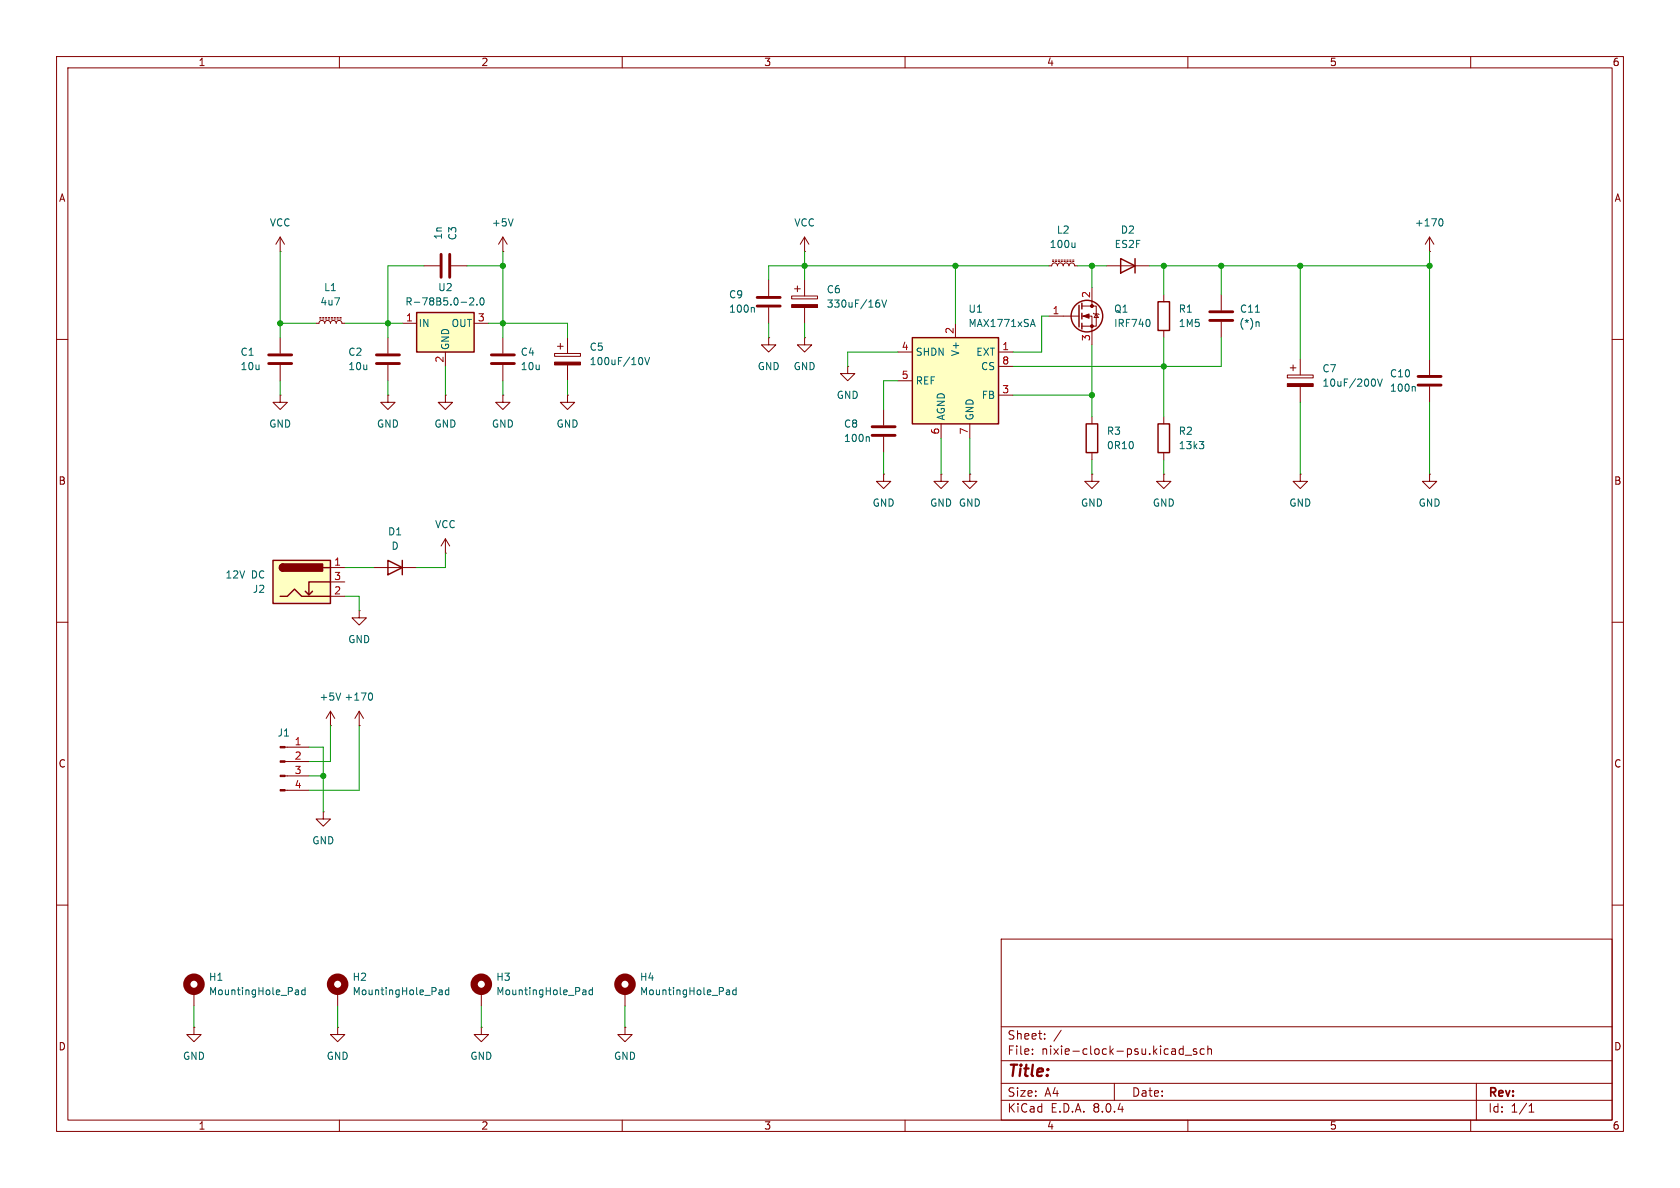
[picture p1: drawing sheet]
<svg xmlns="http://www.w3.org/2000/svg" width="297mm" height="210mm" viewBox="0 0 297 210" stroke-linecap="round" stroke-linejoin="round" font-family="sans-serif">
<g fill="none" stroke="#840000" stroke-width=".18">
<path d="M10 10h277v190h-277zM12 12h273v186h-273zM60 10v2M110 10v2M160 10v2M210 10v2M260 10v2M10 60h2M285 60h2M10 110h2M285 110h2M10 160h2"/>
<path d="M285 160h2M177 166h108v32h-108zM60 198v2M110 198v2M160 198v2M177 194.5h108M177 191.5h108M177 187.5h108M177 181.5h108M182.5 186.3v.1M182.5 185.5v.1M184.7 183.6v.1"/>
<path d="M184.7 182.8v.1M187.6 182.1l-1.3 2M197 191.5v3M209.2 184.9v1.5M209.2 185.5l-.5-.1-.2 .3v.4l.1 .2h.6M209.5 186.5h1.2M210 198v2M211.5 185.5l-.3-.1-.2 .2v.2l.5 .2v.3h-.5M212.9 185.5l-.4-.1-.3 .3v.4l.1 .2h.6M213.5 185.5l.2-.1 .4 .1 .1 .9M213.5 184.9v1.5M260 198v2"/>
<path d="M261 191.5v6.5M270.3 196.6h.9M270.3 195.5l.4-.4v1.5"/>
</g>
<path d="M161.3 59.7h15.2v15.2h-15.2z" fill="#ffffc2"/>
<path d="M161.3 59.7h15.2v15.2h-15.2z" fill="none" stroke="#840000" stroke-width=".25"/>
<g fill="none" stroke="#840000" stroke-width=".18">
<path d="M49.5 59.7v2.8M74.9 47h2.8M79.8 47h2.7M88.9 44.5h.1M88.9 41.9l-.8 1.3M88.9 41.9v2.6M88.9 41.9l.8 1.3M168.9 57.2v2.5M49.5 69.9v1.2h1.3l-1.3 1.3-1.2-1.3h1.2M49.5 69.9h.1M49.5 64.5v2.8M68.6 69.9v1.2h1.2l-1.2 1.3-1.3-1.3h1.3"/>
<path d="M68.6 69.9h.1M78.7 69.9v1.2h1.3l-1.3 1.3-1.2-1.3h1.2M78.7 69.9h.1M158.7 62.2h2.6M158.7 67.3h2.6M166.4 74.9v2.6M171.4 74.9v2.6M176.5 62.2h2.6M176.5 69.9h2.6M176.5 64.8h2.6"/>
</g>
<path d="M90.7 38.7l-.4 1.2M182.3 57.4h.6M182.6 56.5l.4 1.2" fill="none" stroke="#006464" stroke-width=".18"/>
<path d="M78 45v4M79.5 45v4M47.5 62.7h4.1M47.5 64.3h4.1" fill="none" stroke="#840000" stroke-width=".51"/>
<path d="M73.7 55.2h10.1v7h-10.1z" fill="#ffffc2"/>
<path d="M73.7 55.2h10.1v7h-10.1zM68.6 99.1l2.5 1.2-2.5 1.3zM71.1 99.1v2.5" fill="none" stroke="#840000" stroke-width=".25"/>
<g fill="none" stroke="#840000" stroke-width=".18">
<path d="M49.5 44.5h.1M49.5 41.9l-.7 1.3M49.5 41.9v2.6M49.5 41.9l.8 1.3M55.9 57.2h.5l.1-.4 .4-.2 .4 .2 .1 .4 .2-.4 .3-.2 .4 .2 .1 .4 .2-.4 .3-.2 .4 .2 .1 .4 .2-.4 .3-.2 .4 .2 .2 .4h.5M56.5 56.4h.3M56.5 56.1h.3M57 56.4h.3M57 56.1h.3M57.5 56.4h.3M57.5 56.1h.3M58 56.4h.3"/>
<path d="M58 56.1h.3M58.5 56.4h.3M58.5 56.1h.3M59.1 56.4h.2M59.1 56.1h.2M59.6 56.4h.2M59.6 56.1h.2M60.1 56.4h.2M60.1 56.1h.2M68.6 59.7v2.8M71.1 57.2h2.6M83.8 57.2h2.6"/>
<path d="M135.9 59.7v1.3h1.3l-1.3 1.2-1.3-1.2h1.3M135.9 59.7h.1M135.9 49.5v2.8M135.9 54.4v2.8M140 52.3h4.5v.5h-4.5zM140.5 51.1h1M141 50.5v1.1M142.2 44.5h.1M142.2 59.7v1.3h1.3l-1.3 1.2-1.2-1.2h1.2M142.2 59.7h.1M142.2 41.9l-.7 1.3M142.2 41.9v2.6"/>
<path d="M142.2 49.5v2.8M142.2 54.4v2.8M142.2 41.9l.8 1.3M68.6 64.5v2.8M78.7 62.2v2.6M100.3 69.9v1.2h1.3l-1.3 1.3-1.2-1.3h1.2M100.3 69.9h.1M149.9 64.8v1.2h1.2l-1.2 1.3-1.3-1.3h1.3M149.9 64.8h.1M156.2 72.4v2.8M156.2 77.2v2.8M78.7 97.8h.1"/>
<path d="M78.7 95.3v2.5M78.7 95.3l-.7 1.2M78.7 95.3l.8 1.2M156.2 83.8v1.3h1.3l-1.3 1.3-1.3-1.3h1.3M156.2 83.8h.1M166.4 83.8v1.3h1.2l-1.2 1.3-1.3-1.3h1.3M166.4 83.8h.1M171.4 83.8v1.3h1.3l-1.3 1.3-1.2-1.3h1.2M171.4 83.8h.1M66 100.3h7.7M50.4 139.7h4.2M50.4 137.2h4.2"/>
<path d="M50.4 134.6h4.2M50.4 132.1h4.2M58.4 128.3h.1M58.4 125.7l-.7 1.3M58.4 125.7v2.6M58.4 125.7l.8 1.3M63.5 128.3h.1M63.5 125.7l-.8 1.3M63.5 125.7v2.6M63.5 125.7l.8 1.3M57.1 143.5v1.3h1.3l-1.3 1.3-1.2-1.3h1.2M57.1 143.5h.1"/>
<path d="M85.1 175.3v2.5M110.5 175.3v2.5M85.1 181.6v1.3h1.3l-1.3 1.3-1.3-1.3h1.3M85.1 181.6h.1M110.5 181.6v1.3h1.3l-1.3 1.3-1.3-1.3h1.3M110.5 181.6h.1"/>
</g>
<g fill="none" stroke="#006464" stroke-width=".18">
<path d="M83 52.8l.5-.2 .3 .4-.8 .9h.8M84.3 53.8v.1M85 52.8l.2-.2a.68 .68 0 0 1 .4 .7 .68 .68 0 0 1-.4 .6l-.2-.1-.2-.4zM133.2 54.3l.2 .2v.7M155.2 53h.2M155.3 53.5l.2 .3v.3l-.2 .2M155.9 53l.4 1.3 .4-1.3M153.5 77.2l.2 .2v.6M65.3 122.6l.1-.1a.68 .68 0 0 1 .5 .6 .68 .68 0 0 1-.5 .7l-.1-.1M103.2 175h.2l.2 .2v.6M103.6 175.8h-.4M103.6 175.3l-.4 .1"/>
<path d="M104.7 175.1l-.3-.1-.3 .2 .2 .6h.4M104.7 174.6v1.2M128.6 175h.2l.2 .2v.6M129 175.8h-.4M129 175.3l-.4 .1M130.1 175.1l-.3-.1-.3 .2 .2 .6h.4M130.1 174.6v1.2"/>
</g>
<path d="M133.9 52.6h4M133.9 54.1h4M66.5 62.7h4.1M66.5 64.3h4.1M154.2 75.4h4M154.2 77h4" fill="none" stroke="#840000" stroke-width=".51"/>
<g fill="#840000" stroke="#840000" stroke-width=".18">
<path d="M49.5 139.6h.9v.2h-.9z"/>
<path d="M49.5 137h.9v.3h-.9z"/>
<path d="M49.5 134.5h.9v.2h-.9z"/>
<path d="M49.5 132h.9v.2h-.9z"/>
<path d="M140 53.8h4.5v.6h-4.5z"/>
</g>
<g fill="none" stroke="#840000" stroke-width="1.3">
<circle cx="85.1" cy="174" r="1.27"/>
<circle cx="110.5" cy="174" r="1.27"/>
</g>
<path d="M48.3 99.1h10.1v7.6h-10.1z" fill="#ffffc2"/>
<g fill="none" stroke="#840000" stroke-width=".25">
<path d="M190.8 54v3.8M191.3 53.6v1M191.3 55.4v1M191.3 57.2v1M198.1 45.7l2.6 1.3-2.6 1.3zM200.7 45.7v2.6M204.7 53.3h2.1v5.1h-2.1zM192 74.9h2.1v5.1h-2.1zM204.7 74.9h2.1v5.1h-2.1zM48.3 99.1h10.1v7.6h-10.1zM50 99.7a.64 .64 0 0 0-.6 .6 .64 .64 0 0 0 .6 .7M49.5 105.4h1.3l1.3-1.3 1.2 1.3h5.1"/>
<path d="M55.2 104.5l-.6 .7M57.1 100.3h1.3M58.4 102.9h-3.8v2.3l-.6-.7"/>
<circle cx="192.2" cy="55.9" r="2.79"/>
</g>
<g fill="#840000" stroke="#840000" stroke-width=".25">
<path d="M49.6 99.9l.4-.2v1.3a.63 .63 0 0 1-.5-.4 .63 .63 0 0 1 .1-.7z"/>
<path d="M50 99.7h7v1.3h-7z"/>
</g>
<g fill="none" stroke="#840000" stroke-width=".18">
<path d="M88.9 59.7v2.8M100.3 59.7v2.8M185.4 47h.5l.2-.4 .3-.1 .4 .1 .1 .4 .2-.4 .3-.1 .4 .1 .2 .4 .1-.4 .4-.1 .3 .1 .2 .4 .1-.4 .4-.1 .3 .1 .2 .4h.5M185.4 55.9h5.4M186.1 46.2h.2M186.1 46h.2M186.6 46.2h.2M186.6 46h.2M187.1 46.2h.2M187.1 46h.2M187.6 46.2h.2M187.6 46h.2"/>
<path d="M188.1 46.2h.2M188.1 46h.2M188.6 46.2h.2M188.6 46h.2M189.1 46.2h.3M189.1 46h.3M189.6 46.2h.3M189.6 46h.3M191.3 55.9h1.7v5.1M191.3 54.1h2.5v3.6h-2.5M193 50.8v3.3M193.3 55.4l.1 .1h.8l.1 .1"/>
<path d="M193.8 55.5l.4 .6h-.8zM195.6 47h7.6M205.7 52.1v1.2M205.7 58.4v1.3M215.9 52.1v2.8M215.9 56.9v2.8M252.7 44.5h.1M252.7 41.9l-.7 1.3M252.7 41.9v2.6M252.7 41.9l.8 1.3M88.9 69.9v1.2h1.3l-1.3 1.3-1.3-1.3h1.3M88.9 69.9h.1"/>
<path d="M88.9 64.5v2.8M98 62.5h4.6v.5h-4.6zM98.6 61.2h1M99.1 60.7v1M100.3 64.5v2.8M193 73.7v1.2M205.7 73.7v1.2M227.6 66.3h4.6v.5h-4.6zM228.1 65h1M228.6 64.5v1M229.9 63.5v2.8M229.9 68.3v2.8"/>
<path d="M252.7 63.5v2.8M252.7 68.3v2.8M193 83.8v1.3h1.3l-1.3 1.3-1.2-1.3h1.2M193 83.8h.1M193 80v1.3M205.7 83.8v1.3h1.3l-1.3 1.3-1.2-1.3h1.2M205.7 83.8h.1M205.7 80v1.3M229.9 83.8v1.3h1.2l-1.2 1.3-1.3-1.3h1.3M229.9 83.8h.1M252.7 83.8v1.3h1.3l-1.3 1.3-1.2-1.3h1.2M252.7 83.8h.1"/>
<path d="M58.4 100.3h2.6M58.4 105.4h2.6M58.4 102.9h2.6M63.5 108v1.2h1.3l-1.3 1.3-1.3-1.3h1.3M63.5 108h.1M34.3 175.3v2.5M59.7 175.3v2.5M34.3 181.6v1.3h1.3l-1.3 1.3-1.3-1.3h1.3M34.3 181.6h.1M59.7 181.6v1.3h1.3l-1.3 1.3-1.3-1.3h1.3M59.7 181.6h.1"/>
</g>
<g fill="none" stroke="#840000" stroke-width="1.3">
<circle cx="34.3" cy="174" r="1.27"/>
<circle cx="59.7" cy="174" r="1.27"/>
</g>
<g fill="none" stroke="#006464" stroke-width=".18">
<path d="M254.5 38.7h.2a.68 .68 0 0 1 .4 .6 .68 .68 0 0 1-.4 .6h-.2M190 42.9v.9M190 43.6l-.1 .2M203.2 56.6l.1 .3-.1 .7M221.9 55.2h.8M222.2 56.9l.4 .2v.6M113.3 63.2a.79 .79 0 0 1 0 1.3M114 63.2l.4 1.3 .4-1.3M212 78h.8l-.4 .5M212.6 78.5l.2 .3v.3l-.2 .2M242.9 67a.79 .79 0 0 1 0 1.3M243.5 67l.5 1.3 .4-1.3"/>
<path d="M250 68.3l.2 .2v.7M52.4 175h.2l.2 .2v.6M52.8 175.8h-.4M52.8 175.3l-.4 .1M53.9 175.1l-.3-.1-.3 .2 .2 .6h.4M53.9 174.6v1.2M77.8 175h.2l.2 .2v.6M78.2 175.8h-.4M78.2 175.3l-.4 .1M79.3 175.1l-.3-.1-.3 .2 .2 .6h.4M79.3 174.6v1.2"/>
</g>
<g fill="#840000" stroke="#840000" stroke-width=".18">
<path d="M98 64h4.6v.5h-4.6z"/>
<path d="M191.5 55.9l1-.4v.8z"/>
<path d="M227.6 67.8h4.6v.5h-4.6z"/>
<circle cx="193" cy="57.7" r=".25"/>
<circle cx="193" cy="54.1" r=".25"/>
</g>
<path d="M213.9 55.1h4M213.9 56.6h4M86.9 62.7h4M86.9 64.3h4M250.7 66.5h4.1M250.7 68.1h4.1" fill="none" stroke="#840000" stroke-width=".51"/>
<g fill="none" stroke="#009600" stroke-width=".18">
<path d="M49.5 57.2h6.4M49.5 44.5v15.2M61 57.2h10.1M74.9 47h-6.3v12.7M82.5 47h6.4M86.4 57.2h13.9v2.5M88.9 44.5v15.2M135.9 57.2v2.5M142.2 44.5v5M142.2 57.2v2.5M168.9 47v10.2M185.4 55.9h-1.3v6.3h-5"/>
<path d="M185.4 47h-49.5v2.5M190.5 47h5.1M193 47v3.8M203.2 47h49.5M205.7 47v5.1M205.7 59.7v14M215.9 59.7v5.1h-36.8M215.9 47v5.1M229.9 47v16.5M252.7 44.5v19M49.5 67.3v2.6M68.6 67.3v2.6"/>
<path d="M78.7 64.8v5.1M88.9 67.3v2.6M100.3 67.3v2.6M158.7 62.2h-8.8v2.6M158.7 67.3h-2.5v5.1M166.4 77.5v6.3M171.4 77.5v6.3M179.1 69.9h13.9M193 61v12.7M229.9 71.1v12.7M252.7 71.1v12.7M78.7 97.8v2.5h-5"/>
<path d="M156.2 80v3.8M193 81.3v2.5M205.7 81.3v2.5M61 105.4h2.5v2.6M61 100.3h5M54.6 132.1h2.5v11.4M54.6 137.2h2.5M58.4 128.3v6.3h-3.8M63.5 128.3v11.4h-8.9M34.3 177.8v3.8M59.7 177.8v3.8M85.1 177.8v3.8"/>
<path d="M110.5 177.8v3.8"/>
</g>
<g fill="#009600" stroke="#009600" stroke-width=".18">
<circle cx="205.7" cy="64.8" r=".46"/>
<circle cx="193" cy="47" r=".46"/>
<circle cx="193" cy="69.9" r=".46"/>
<circle cx="252.7" cy="47" r=".46"/>
<circle cx="229.9" cy="47" r=".46"/>
<circle cx="205.7" cy="47" r=".46"/>
<circle cx="215.9" cy="47" r=".46"/>
<circle cx="142.2" cy="47" r=".46"/>
<circle cx="168.9" cy="47" r=".46"/>
<circle cx="68.6" cy="57.2" r=".46"/>
<circle cx="88.9" cy="57.2" r=".46"/>
<circle cx="49.5" cy="57.2" r=".46"/>
<circle cx="88.9" cy="47" r=".46"/>
<circle cx="57.1" cy="137.2" r=".46"/>
</g>
<text font-size="2.8" fill="#840000" x="178" y="190.9">Title:</text>
<g font-size="2.1" fill="#840000">
<text x="178" y="184">Sheet:</text>
<text x="178" y="186.7">File:</text>
<text x="184.1" y="186.7">nixie-clock-psu.kicad_sch</text>
<text x="178" y="196.9">KiCad</text>
<text x="178" y="194.1">Size:</text>
<text x="184.7" y="194.1">A4</text>
<text x="185.7" y="196.9">E.D.A.</text>
<text x="193.3" y="196.9">8.0.4</text>
<text x="200" y="194.1">Date:</text>
<text x="263" y="194.3">Rev:</text>
<text x="263" y="196.9">Id:</text>
<text x="267.1" y="196.9">1/1</text>
</g>
<g font-size="1.8" fill="#840000">
<text x="35" y="11.9">1</text>
<text x="85" y="11.9">2</text>
<text x="135" y="11.9">3</text>
<text x="185" y="11.9">4</text>
<text x="235" y="11.9">5</text>
<text x="285" y="11.9">6</text>
<text x="10.3" y="35.9">A</text>
<text x="285.3" y="35.9">A</text>
<text x="10.3" y="85.9">B</text>
<text x="285.3" y="85.9">B</text>
<text x="10.3" y="135.9">C</text>
<text x="285.3" y="135.9">C</text>
<text x="10.3" y="185.9">D</text>
<text x="285.3" y="185.9">D</text>
<text x="35" y="199.9">1</text>
<text x="85" y="199.9">2</text>
<text x="135" y="199.9">3</text>
<text x="185" y="199.9">4</text>
<text x="235" y="199.9">5</text>
<text x="285" y="199.9">6</text>
</g>
<g font-size="1.8" fill="#006464">
<text x="47.6" y="40.2">VCC</text>
<text x="86.9" y="40.2">+5V</text>
<text x="140.3" y="40.2">VCC</text>
<text x="186.7" y="41.5">L2</text>
<text x="198" y="41.5">D2</text>
<text x="250" y="40.2">+170</text>
<text x="78.3" y="42.4" transform="rotate(-90 78.3 42.4)">1n</text>
<text x="80.9" y="42.6" transform="rotate(-90 80.9 42.6)">C3</text>
<text x="185.5" y="44">100u</text>
<text x="197" y="44">ES2F</text>
<text x="57.2" y="51.7">L1</text>
<text x="77.4" y="51.7">U2</text>
<text x="128.8" y="52.9">C9</text>
<text x="146.1" y="52">C6</text>
<text x="56.5" y="54.2">4u7</text>
<text x="71.6" y="54.2">R-78B5.0-2.0</text>
<text x="73.9" y="58">IN</text>
<text x="79.7" y="58">OUT</text>
<text x="128.8" y="55.5">100n</text>
<text x="146.1" y="54.6">330uF/16V</text>
<text x="171.1" y="55.5">U1</text>
<text x="171.1" y="58">MAX1771xSA</text>
<text x="196.9" y="58">IRF740</text>
<text x="196.9" y="55.5">Q1</text>
<text x="208.3" y="55.5">R1</text>
<text x="208.3" y="58">1M5</text>
<text x="219" y="58">(*)n</text>
<text x="219.1" y="55.5">C11</text>
<text x="42.4" y="63.1">C1</text>
<text x="42.4" y="65.6">10u</text>
<text x="61.5" y="63.1">C2</text>
<text x="61.5" y="65.6">10u</text>
<text x="79.6" y="62" transform="rotate(-90 79.6 62)">GND</text>
<text x="92" y="63.1">C4</text>
<text x="92" y="65.6">10u</text>
<text x="104.1" y="62.2">C5</text>
<text x="104.1" y="64.7">100uF/10V</text>
<text x="133.9" y="65.6">GND</text>
<text x="140.2" y="65.6">GND</text>
<text x="161.8" y="63.1">SHDN</text>
<text x="169.8" y="63.1" transform="rotate(-90 169.8 63.1)">V+</text>
<text x="172.5" y="63.1">EXT</text>
<text x="173.3" y="65.6">CS</text>
<text x="147.8" y="70.7">GND</text>
<text x="161.8" y="68.2">REF</text>
<text x="173.5" y="70.7">FB</text>
<text x="233.7" y="66">C7</text>
<text x="233.7" y="68.6">10uF/200V</text>
<text x="245.6" y="69.4">100n</text>
<text x="245.6" y="66.9">C10</text>
<text x="47.5" y="75.8">GND</text>
<text x="66.5" y="75.8">GND</text>
<text x="76.7" y="75.8">GND</text>
<text x="86.9" y="75.8">GND</text>
<text x="98.3" y="75.8">GND</text>
<text x="149.1" y="75.8">C8</text>
<text x="167.2" y="74.4" transform="rotate(-90 167.2 74.4)">AGND</text>
<text x="172.3" y="74.4" transform="rotate(-90 172.3 74.4)">GND</text>
<text x="195.6" y="77.1">R3</text>
<text x="208.3" y="77.1">R2</text>
<text x="149.1" y="78.3">100n</text>
<text x="195.6" y="79.6">0R10</text>
<text x="208.3" y="79.6">13k3</text>
<text x="154.2" y="89.8">GND</text>
<text x="164.3" y="89.8">GND GND</text>
<text x="191" y="89.8">GND</text>
<text x="203.7" y="89.8">GND</text>
<text x="227.8" y="89.8">GND</text>
<text x="250.7" y="89.8">GND</text>
<text x="68.5" y="94.8">D1</text>
<text x="76.8" y="93.6">VCC</text>
<text x="69.1" y="97.4">D</text>
<text x="39.8" y="102.5">12V</text>
<text x="44.4" y="102.5">DC</text>
<text x="44.6" y="105">J2</text>
<text x="61.5" y="113.9">GND</text>
<text x="56.4" y="124.1">+5V +170</text>
<text x="49" y="130.4">J1</text>
<text x="55.1" y="149.5">GND</text>
<text x="36.8" y="173.6">H1</text>
<text x="62.2" y="173.6">H2</text>
<text x="87.6" y="173.6">H3</text>
<text x="113" y="173.6">H4</text>
<text x="36.8" y="176.1">MountingHole_Pad</text>
<text x="62.2" y="176.1">MountingHole_Pad</text>
<text x="87.6" y="176.1">MountingHole_Pad</text>
<text x="113" y="176.1">MountingHole_Pad</text>
<text x="32.3" y="187.6">GND</text>
<text x="57.7" y="187.6">GND</text>
<text x="83.1" y="187.6">GND</text>
<text x="108.5" y="187.6">GND</text>
</g>
<g font-size="1.8" fill="#a90000">
<text x="192.8" y="52.8" transform="rotate(-90 192.8 52.8)">2</text>
<text x="71.7" y="56.9">1</text>
<text x="84.4" y="56.9">3</text>
<text x="168.7" y="59.1" transform="rotate(-90 168.7 59.1)">2</text>
<text x="186" y="55.6">1</text>
<text x="78.5" y="64.2" transform="rotate(-90 78.5 64.2)">2</text>
<text x="159.3" y="62">4</text>
<text x="177.1" y="62">1</text>
<text x="177.1" y="64.5">8</text>
<text x="192.8" y="60.4" transform="rotate(-90 192.8 60.4)">3</text>
<text x="159.3" y="67.1">5</text>
<text x="177.1" y="69.6">3</text>
<text x="166.1" y="76.9" transform="rotate(-90 166.1 76.9)">6</text>
<text x="171.2" y="76.9" transform="rotate(-90 171.2 76.9)">7</text>
<text x="59" y="100.1">1</text>
<text x="59" y="105.2">2</text>
<text x="59" y="102.6">3</text>
<text x="52" y="131.8">1</text>
<text x="52" y="134.4">2</text>
<text x="52" y="136.9">3</text>
<text x="52" y="139.4">4</text>
</g>
</svg>
